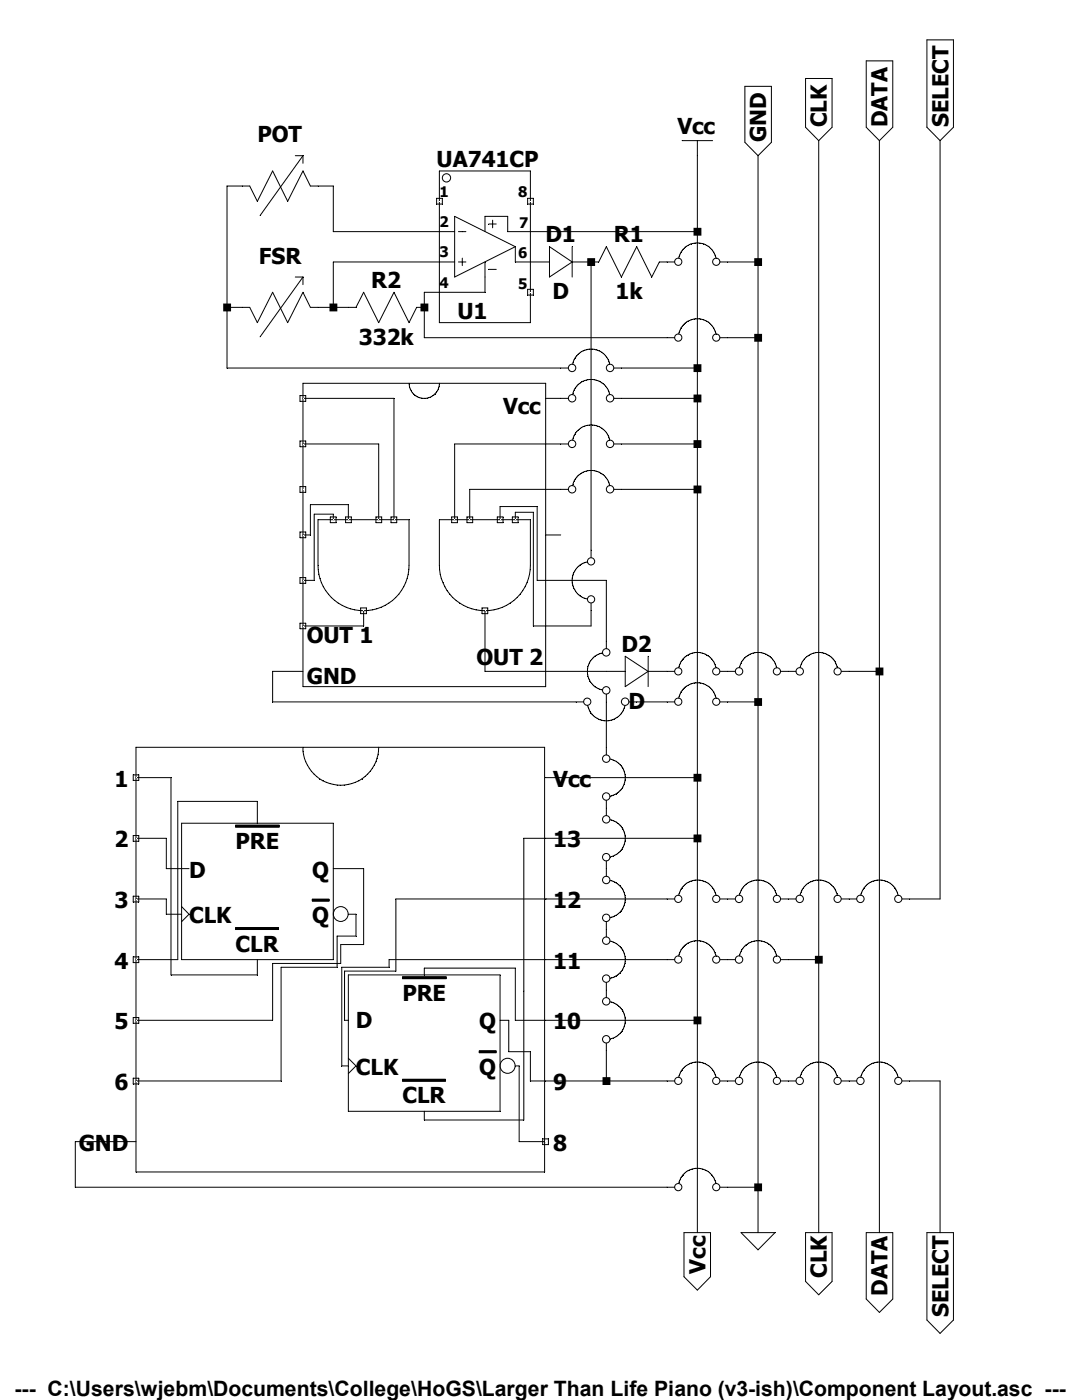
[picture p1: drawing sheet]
<svg xmlns="http://www.w3.org/2000/svg" width="216mm" height="279mm" viewBox="0 0 216 279" stroke-linecap="round" stroke-linejoin="round" font-family="sans-serif">
<g fill="none" stroke="#000" stroke-width=".2">
<path d="M87.1 39.6h1.2v1.1h-1.2zM87.7 34.1h18.1v30.3h-18.1zM87.7 46.2h3M87.7 52.3h3M90.7 43.2l12.1 6-12.1 6.1zM91.5 46.2h1.5M91.5 52.3h1.5M92.2 51.5v1.5M96.8 46.2v-3h4.5v3h4.5M96.8 52.3v6h-9.1M97.5 53.8h1.5M97.5 44.7h1.5"/>
<path d="M98.3 43.9v1.6M102.8 49.2v3.1h3"/>
<circle cx="89.1" cy="35.5" r=".83"/>
</g>
<path d="M105.3 39.6h1.1v1.1h-1.1z" fill="none" stroke="#000" stroke-width=".2"/>
<path d="M105.3 57.7h1.1v1.2h-1.1z" fill="none" stroke="#000" stroke-width=".2"/>
<g fill="none" stroke="#000" stroke-width=".2">
<path d="M60.5 76.5h48.4v60.5h-48.4zM60.5 79.5h18.1v24.2M81.6 76.5a3 3 0 0 0 3 3 3 3 0 0 0 3.1-3M60.5 88.6h15.1v15.1M108.9 88.6h-18.2v15.1M108.9 97.7h-15.2v6M63.5 103.7h18.1v9.1a9.1 9.1 0 0 1-9.1 9.1 9.1 9.1 0 0 1-9-9.1zM66.5 103.7v-1.1h-3.8v13.2h-2.2M69.5 103.7v-3h-7.6v6.1h-1.4M87.7 103.7h18.1v9.1a9.1 9.1 0 0 1-9 9.1 9.1 9.1 0 0 1-9.1-9.1zM99.8 103.7v-2.6h7.4v14.7h1.7M102.8 103.7v-1.5h3.6v22.7h2.5"/>
<path d="M72.6 121.9v3h-12.1M96.2 121.3h1.1v1.2h-1.1zM96.8 121.9v12.1h12.1"/>
</g>
<path d="M99.2 103.2h1.2v1.1h-1.2z" fill="none" stroke="#000" stroke-width=".2"/>
<path d="M93.2 103.2h1.1v1.1h-1.1z" fill="none" stroke="#000" stroke-width=".2"/>
<path d="M72 121.3h1.1v1.2h-1.1z" fill="none" stroke="#000" stroke-width=".2"/>
<path d="M75 103.2h1.2v1.1h-1.2z" fill="none" stroke="#000" stroke-width=".2"/>
<path d="M69 103.2h1.1v1.1h-1.1z" fill="none" stroke="#000" stroke-width=".2"/>
<path d="M78 103.2h1.2v1.1h-1.2z" fill="none" stroke="#000" stroke-width=".2"/>
<path d="M65.9 103.2h1.2v1.1h-1.2z" fill="none" stroke="#000" stroke-width=".2"/>
<path d="M102.2 103.2h1.2v1.1h-1.2z" fill="none" stroke="#000" stroke-width=".2"/>
<path d="M90.1 103.2h1.2v1.1h-1.2z" fill="none" stroke="#000" stroke-width=".2"/>
<path d="M59.9 115.3h1.1v1.1h-1.1z" fill="none" stroke="#000" stroke-width=".2"/>
<path d="M59.9 106.2h1.1v1.1h-1.1z" fill="none" stroke="#000" stroke-width=".2"/>
<path d="M59.9 97.1h1.1v1.2h-1.1z" fill="none" stroke="#000" stroke-width=".2"/>
<path d="M59.9 88h1.1v1.2h-1.1z" fill="none" stroke="#000" stroke-width=".2"/>
<path d="M59.9 79h1.1v1.1h-1.1z" fill="none" stroke="#000" stroke-width=".2"/>
<path d="M59.9 124.4h1.1v1.1h-1.1z" fill="none" stroke="#000" stroke-width=".2"/>
<g fill="none" stroke="#000" stroke-width=".2">
<path d="M26.6 154.6h1.1v1.1h-1.1zM27.1 149.1h81.6v84.8h-81.6zM27.1 155.2h7v39.4h17.3v-3.1M60.5 149.1a7.6 7.6 0 0 0 7.5 7.6 7.6 7.6 0 0 0 7.6-7.6M27.1 167.3h6.1v6.1h4.5M27.1 179.4h6.1v3.1h3M36.2 164.3h30.3v27.2h-30.3zM47 165.1h8.7M47 165h8.7M47 164.9h8.7M47 164.8h8.7M47 164.7h8.7"/>
<path d="M51.4 164.3v-4.4h-15.9v31.6h-8.4M62.3 179.8h3.4M62.3 179.7h3.4M62.3 179.6h3.4M62.3 179.5h3.4M66.5 173.4h6.1v15.1h-4.6v3.8h-13.6v11.3h-27.3M108.9 167.3h-4.4v56.2h-19.8v-1.7M109.1 179.4h-30.1v14.4h-10.3v9.8h.8M36.2 180.9l1.5 1.6-1.5 1.4M47 185.5h8.6M47 185.4h8.6M47 185.3h8.6"/>
<path d="M47 185.2h8.6M47 185.1h8.6M69.5 194.6h30.3v27.2h-30.3zM69.5 182.5h1.5v4.3h-3.7v6.2h-11.2v22.7h-29M80.3 195.3h8.7M80.3 195.2h8.7M80.3 195.1h8.7M80.3 195h8.7M80.3 194.9h8.7M84.7 194.6v-1.4h18.1v10.4h6.1M108.9 191.5h-31.3v1.5h-9.4v19.7h1.3M69.5 211.2l1.5 1.5-1.5 1.5"/>
<path d="M80.3 215.7h8.6M80.3 215.6h8.6M80.3 215.5h8.6M80.3 215.4h8.6M95.6 209.8h3.4M95.6 210.1h3.4M95.6 210h3.4M95.6 209.9h3.4M95.6 209.7h3.4M99.8 203.6h1.7v6.3h4.3v5.8h3.1M102.8 212.7h.8v15.1h5.3"/>
<circle cx="68" cy="182.4" r="1.48"/>
<circle cx="101.3" cy="212.7" r="1.5"/>
</g>
<path d="M26.6 166.8h1.1v1.1h-1.1z" fill="none" stroke="#000" stroke-width=".2"/>
<path d="M26.6 178.9h1.1v1.1h-1.1z" fill="none" stroke="#000" stroke-width=".2"/>
<path d="M26.6 191h1.1v1.1h-1.1z" fill="none" stroke="#000" stroke-width=".2"/>
<path d="M26.6 203.1h1.1v1.1h-1.1z" fill="none" stroke="#000" stroke-width=".2"/>
<path d="M26.6 215.2h1.1v1.1h-1.1z" fill="none" stroke="#000" stroke-width=".2"/>
<path d="M108.3 227.3h1.1v1.1h-1.1z" fill="none" stroke="#000" stroke-width=".2"/>
<g fill="none" stroke="#000" stroke-width=".2">
<path d="M148.6 17.2h5.3v11.2l-2.6 2.7-2.7-2.7zM160.7 15.7h5.3v9.7l-2.6 2.7-2.7-2.7zM172.8 12.1h5.3v13.3l-2.6 2.7-2.7-2.7zM185 8h5.2v17.4l-2.6 2.7-2.6-2.7zM58.9 31.1h1.6M60.5 31.1l-8.6 11.9M60.5 31.1v1.5M136.1 28.1h6.1M139.1 28.1v217.9M151.3 31.1v214.9M163.4 28.1v217.9M175.5 28.1v217.9"/>
<path d="M187.6 28.1v151.3h-7.6M58.9 55.3h1.6M60.5 55.3v1.5M60.5 55.3l-8.6 11.9M87.7 58.3h-3v9.1h49.9M87.7 52.3h-21.2v9M87.7 46.2h-21.2v-9.1h-4.6l-1.4-3-3.1 6.1-3-6.1-3 6.1-1.6-3.1h-4.5v36.3h68.1M105.8 52.3h3.8M105.8 46.2h33.3M109.6 49.2l4.6 3.1-4.6 3zM114.2 49.2v6.1M114.2 52.3h5.3l1.5-3.1 3 6.1 3-6.1 3 6.1 1.6-3h3"/>
<path d="M117.9 52.3v59M135.4 51.5a3.8 3.8 0 0 1 3.7-3 3.8 3.8 0 0 1 3.8 3M143.7 52.3h7.6M45.3 61.3h4.5l1.6 3.1 3-6.1 3 6.1 3.1-6.1 1.4 3h9.1l1.6-3 3 6.1 3-6.1 3 6.1 1.5-3.1h1.6M108.9 79.5h4.5M114.3 72.7a3.8 3.8 0 0 1 3.7-3 3.8 3.8 0 0 1 3.7 3M114.3 78.8a3.8 3.8 0 0 1 3.7-3.1 3.8 3.8 0 0 1 3.7 3.1M122.5 73.4h16.6M122.5 79.5h16.6M135.4 66.7a3.8 3.8 0 0 1 3.7-3.1 3.8 3.8 0 0 1 3.8 3.1M143.7 67.4h7.6M108.9 88.6h4.5"/>
<path d="M108.9 97.7h4.5M114.3 87.8a3.8 3.8 0 0 1 3.7-3 3.8 3.8 0 0 1 3.7 3M114.3 96.9a3.8 3.8 0 0 1 3.7-3 3.8 3.8 0 0 1 3.7 3M122.5 88.6h16.6M122.5 97.7h16.6M108.9 115.8h12.1v13.7M108.9 106.8h3M117.2 112.1a3.8 3.8 0 0 0-3 3.7 3.8 3.8 0 0 0 3 3.7M60.5 134h-6.1v6.1h62.1M108.9 134h15.9M117.9 120.4v4.5h-9M120.2 130.3a3.8 3.8 0 0 0-3 3.7 3.8 3.8 0 0 0 3 3.7"/>
<path d="M121 138.6v12.1M124.8 131l4.5 3-4.5 3zM129.3 131v6M129.3 134h5.3M135.4 139.3a3.8 3.8 0 0 1 3.7-3 3.8 3.8 0 0 1 3.8 3M135.4 133.3a3.8 3.8 0 0 1 3.7-3.1 3.8 3.8 0 0 1 3.8 3.1M143.7 134h3M147.5 133.3a3.8 3.8 0 0 1 3.8-3.1 3.8 3.8 0 0 1 3.7 3.1M155.8 134h3M159.6 133.3a3.8 3.8 0 0 1 3.8-3.1 3.8 3.8 0 0 1 3.7 3.1M167.9 134h7.6M108.9 155.2h30.2"/>
<path d="M117.3 140.8a3.8 3.8 0 0 0 3.7 3.1 3.8 3.8 0 0 0 3.7-3.1M121 159.7v3.1M121.7 151.5a3.8 3.8 0 0 1 3.1 3.7 3.8 3.8 0 0 1-3.1 3.7M125.5 140.1h9.1M143.7 140.1h7.6M108.9 179.4h25.7M108.9 167.3h30.2M121 171.8v3.1M121.7 175.7a3.8 3.8 0 0 1 3.1 3.7 3.8 3.8 0 0 1-3.1 3.7M121.7 163.6a3.8 3.8 0 0 1 3.1 3.7 3.8 3.8 0 0 1-3.1 3.7M135.4 178.7a3.8 3.8 0 0 1 3.7-3.1 3.8 3.8 0 0 1 3.8 3.1M143.7 179.4h3"/>
<path d="M147.5 178.7a3.8 3.8 0 0 1 3.8-3.1 3.8 3.8 0 0 1 3.7 3.1M155.8 179.4h3M159.6 178.7a3.8 3.8 0 0 1 3.8-3.1 3.8 3.8 0 0 1 3.7 3.1M167.9 179.4h3M171.7 178.7a3.8 3.8 0 0 1 3.8-3.1 3.8 3.8 0 0 1 3.7 3.1M108.9 191.5h25.7M121 183.9v3.1M121 196.1v3M121.7 187.8a3.8 3.8 0 0 1 3.1 3.7 3.8 3.8 0 0 1-3.1 3.7M121.7 199.9a3.8 3.8 0 0 1 3.1 3.7 3.8 3.8 0 0 1-3.1 3.7M135.4 190.8a3.8 3.8 0 0 1 3.7-3.1 3.8 3.8 0 0 1 3.8 3.1M143.7 191.5h3"/>
<path d="M147.5 190.8a3.8 3.8 0 0 1 3.8-3.1 3.8 3.8 0 0 1 3.7 3.1M155.8 191.5h7.6M108.9 215.7h25.7M108.9 203.6h30.2M121 208.2v7.5M135.4 215a3.8 3.8 0 0 1 3.7-3.1 3.8 3.8 0 0 1 3.8 3.1M143.7 215.7h3M147.5 215a3.8 3.8 0 0 1 3.8-3.1 3.8 3.8 0 0 1 3.7 3.1M155.8 215.7h3M159.6 215a3.8 3.8 0 0 1 3.8-3.1 3.8 3.8 0 0 1 3.7 3.1M167.9 215.7h3M171.7 215a3.8 3.8 0 0 1 3.8-3.1 3.8 3.8 0 0 1 3.7 3.1"/>
<path d="M180 215.7h7.6v30.3M27.1 227.8h-12.1v9.1h119.6M135.4 236.2a3.8 3.8 0 0 1 3.7-3 3.8 3.8 0 0 1 3.8 3M143.7 236.9h7.6M136.5 246h5.3v8.8l-2.7 2.7-2.6-2.7zM147.9 246h6.7l-3.3 3.4zM160.7 246h5.3v9.7l-2.6 2.7-2.7-2.7zM172.8 246h5.3v13.2l-2.6 2.7-2.7-2.7zM185 246h5.2v17.4l-2.6 2.7-2.6-2.7z"/>
<circle cx="135.3" cy="52.2" r=".72"/>
<circle cx="142.9" cy="52.2" r=".72"/>
<circle cx="114.2" cy="79.5" r=".74"/>
<circle cx="114.2" cy="73.4" r=".74"/>
<circle cx="121.7" cy="73.4" r=".74"/>
<circle cx="121.7" cy="79.5" r=".74"/>
<circle cx="135.3" cy="67.4" r=".72"/>
<circle cx="142.9" cy="67.4" r=".72"/>
<circle cx="114.2" cy="97.6" r=".74"/>
<circle cx="114.2" cy="88.6" r=".74"/>
<circle cx="121.7" cy="88.6" r=".74"/>
<circle cx="121.7" cy="97.6" r=".74"/>
<circle cx="117.9" cy="119.6" r=".72"/>
<circle cx="117.9" cy="112" r=".72"/>
<circle cx="121" cy="130.2" r=".74"/>
<circle cx="121" cy="137.8" r=".74"/>
<circle cx="135.3" cy="134" r=".72"/>
<circle cx="142.9" cy="134" r=".72"/>
<circle cx="147.5" cy="134" r=".74"/>
<circle cx="155" cy="134" r=".72"/>
<circle cx="159.6" cy="134" r=".74"/>
<circle cx="167.1" cy="134" r=".72"/>
<circle cx="117.2" cy="140" r=".72"/>
<circle cx="121" cy="159" r=".74"/>
<circle cx="121" cy="151.4" r=".74"/>
<circle cx="124.7" cy="140" r=".74"/>
<circle cx="135.3" cy="140" r=".72"/>
<circle cx="142.9" cy="140" r=".72"/>
<circle cx="121" cy="163.5" r=".74"/>
<circle cx="121" cy="175.6" r=".74"/>
<circle cx="121" cy="171.1" r=".74"/>
<circle cx="135.3" cy="179.4" r=".72"/>
<circle cx="142.9" cy="179.4" r=".72"/>
<circle cx="147.5" cy="179.4" r=".74"/>
<circle cx="155" cy="179.4" r=".72"/>
<circle cx="159.6" cy="179.4" r=".74"/>
<circle cx="167.1" cy="179.4" r=".72"/>
<circle cx="171.7" cy="179.4" r=".74"/>
<circle cx="179.2" cy="179.4" r=".72"/>
<circle cx="121" cy="195.3" r=".74"/>
<circle cx="121" cy="187.7" r=".74"/>
<circle cx="121" cy="183.2" r=".74"/>
<circle cx="121" cy="199.8" r=".74"/>
<circle cx="135.3" cy="191.5" r=".72"/>
<circle cx="142.9" cy="191.5" r=".72"/>
<circle cx="147.5" cy="191.5" r=".74"/>
<circle cx="155" cy="191.5" r=".72"/>
<circle cx="121" cy="207.4" r=".74"/>
<circle cx="135.3" cy="215.7" r=".72"/>
<circle cx="142.9" cy="215.7" r=".72"/>
<circle cx="147.5" cy="215.7" r=".74"/>
<circle cx="155" cy="215.7" r=".72"/>
<circle cx="159.6" cy="215.7" r=".74"/>
<circle cx="167.1" cy="215.7" r=".72"/>
<circle cx="171.7" cy="215.7" r=".74"/>
<circle cx="179.2" cy="215.7" r=".72"/>
<circle cx="135.3" cy="236.9" r=".72"/>
<circle cx="142.9" cy="236.9" r=".72"/>
</g>
<path d="M44.5 60.6h1.6v1.5h-1.6zM65.7 60.6h1.6v1.5h-1.6zM83.9 60.6h1.6v1.5h-1.6zM117.2 51.5h1.5v1.6h-1.5zM120.2 215h1.6v1.5h-1.6zM138.4 45.5h1.6v1.5h-1.6zM138.4 72.7h1.6v1.6h-1.6zM138.4 78.7h1.6v1.6h-1.6zM138.4 87.8h1.6v1.6h-1.6zM138.4 96.9h1.6v1.6h-1.6zM138.4 154.4h1.6v1.6h-1.6zM138.4 166.5h1.6v1.6h-1.6zM138.4 202.9h1.6v1.5h-1.6zM150.5 51.5h1.6v1.6h-1.6zM150.5 66.6h1.6v1.6h-1.6zM150.5 139.3h1.6v1.6h-1.6zM150.5 236.2h1.6v1.5h-1.6zM162.6 190.8h1.6v1.5h-1.6zM174.7 133.2h1.6v1.6h-1.6z" fill-rule="evenodd" fill="#000"/>
<g font-size="4.4">
<text x="51.4" y="28.3">POT</text>
<text x="135.2" y="26.8">Vcc</text>
<text x="152.9" y="28.4" transform="rotate(-90 152.9 28.4)">GND</text>
<text x="165" y="25.4" transform="rotate(-90 165 25.4)">CLK</text>
<text x="177.1" y="25.4" transform="rotate(-90 177.1 25.4)">DATA</text>
<text x="189.2" y="25.4" transform="rotate(-90 189.2 25.4)">SELECT</text>
<text x="87.1" y="33.4">UA741CP</text>
<text x="51.6" y="52.7">FSR</text>
<text x="108.8" y="48.3">D1</text>
<text x="122.5" y="48.3">R1</text>
<text x="74.1" y="57.4">R2</text>
<text x="110.2" y="59.7">D</text>
<text x="122.8" y="59.7">1k</text>
<text x="91.3" y="63.7">U1</text>
<text x="71.6" y="68.8">332k</text>
<text x="100.4" y="82.6">Vcc</text>
<text x="61.2" y="128.4">OUT 1</text>
<text x="124" y="130.1">D2</text>
<text x="61.2" y="136.5">GND</text>
<text x="95.1" y="132.8">OUT 2</text>
<text x="125.4" y="141.4">D</text>
<text x="22.8" y="157">1</text>
<text x="110.4" y="157">Vcc</text>
<text x="22.8" y="169.1">2</text>
<text x="47" y="169.5">PRE</text>
<text x="110.4" y="169.1">13</text>
<text x="37.7" y="175.1">D</text>
<text x="62.3" y="175.1">Q</text>
<text x="22.8" y="181.2">3</text>
<text x="37.7" y="184.2">CLK</text>
<text x="62.3" y="184.2">Q</text>
<text x="110.4" y="181.2">12</text>
<text x="47" y="189.9">CLR</text>
<text x="22.8" y="193.3">4</text>
<text x="110.4" y="193.3">11</text>
<text x="80.3" y="199.7">PRE</text>
<text x="22.8" y="205.4">5</text>
<text x="71" y="205.2">D</text>
<text x="95.6" y="205.4">Q</text>
<text x="110.4" y="205.4">10</text>
<text x="71" y="214.5">CLK</text>
<text x="95.6" y="214.5">Q</text>
<text x="22.8" y="217.5">6</text>
<text x="80.3" y="220.2">CLR</text>
<text x="110.4" y="217.5">9</text>
<text x="15.7" y="229.6">GND</text>
<text x="110.4" y="229.6">8</text>
<text x="140.8" y="254.2" transform="rotate(-90 140.8 254.2)">Vcc</text>
<text x="165" y="255.1" transform="rotate(-90 165 255.1)">CLK</text>
<text x="177.1" y="258.6" transform="rotate(-90 177.1 258.6)">DATA</text>
<text x="189.2" y="262.8" transform="rotate(-90 189.2 262.8)">SELECT</text>
</g>
<text font-size="4.2" x="2.9" y="278.7">--- C:\Users\wjebm\Documents\College\HoGS\Larger Than Life Piano (v3-ish)\Component Layout.asc ---</text>
<g font-size="2.9">
<text x="87.7" y="39.2">1</text>
<text x="103.4" y="39.2">8</text>
<text x="87.7" y="45.3">2</text>
<text x="103.6" y="45.5">7</text>
<text x="87.7" y="51.4">3</text>
<text x="103.4" y="51.6">6</text>
<text x="87.7" y="57.4">4</text>
<text x="103.4" y="57.6">5</text>
</g>
</svg>
